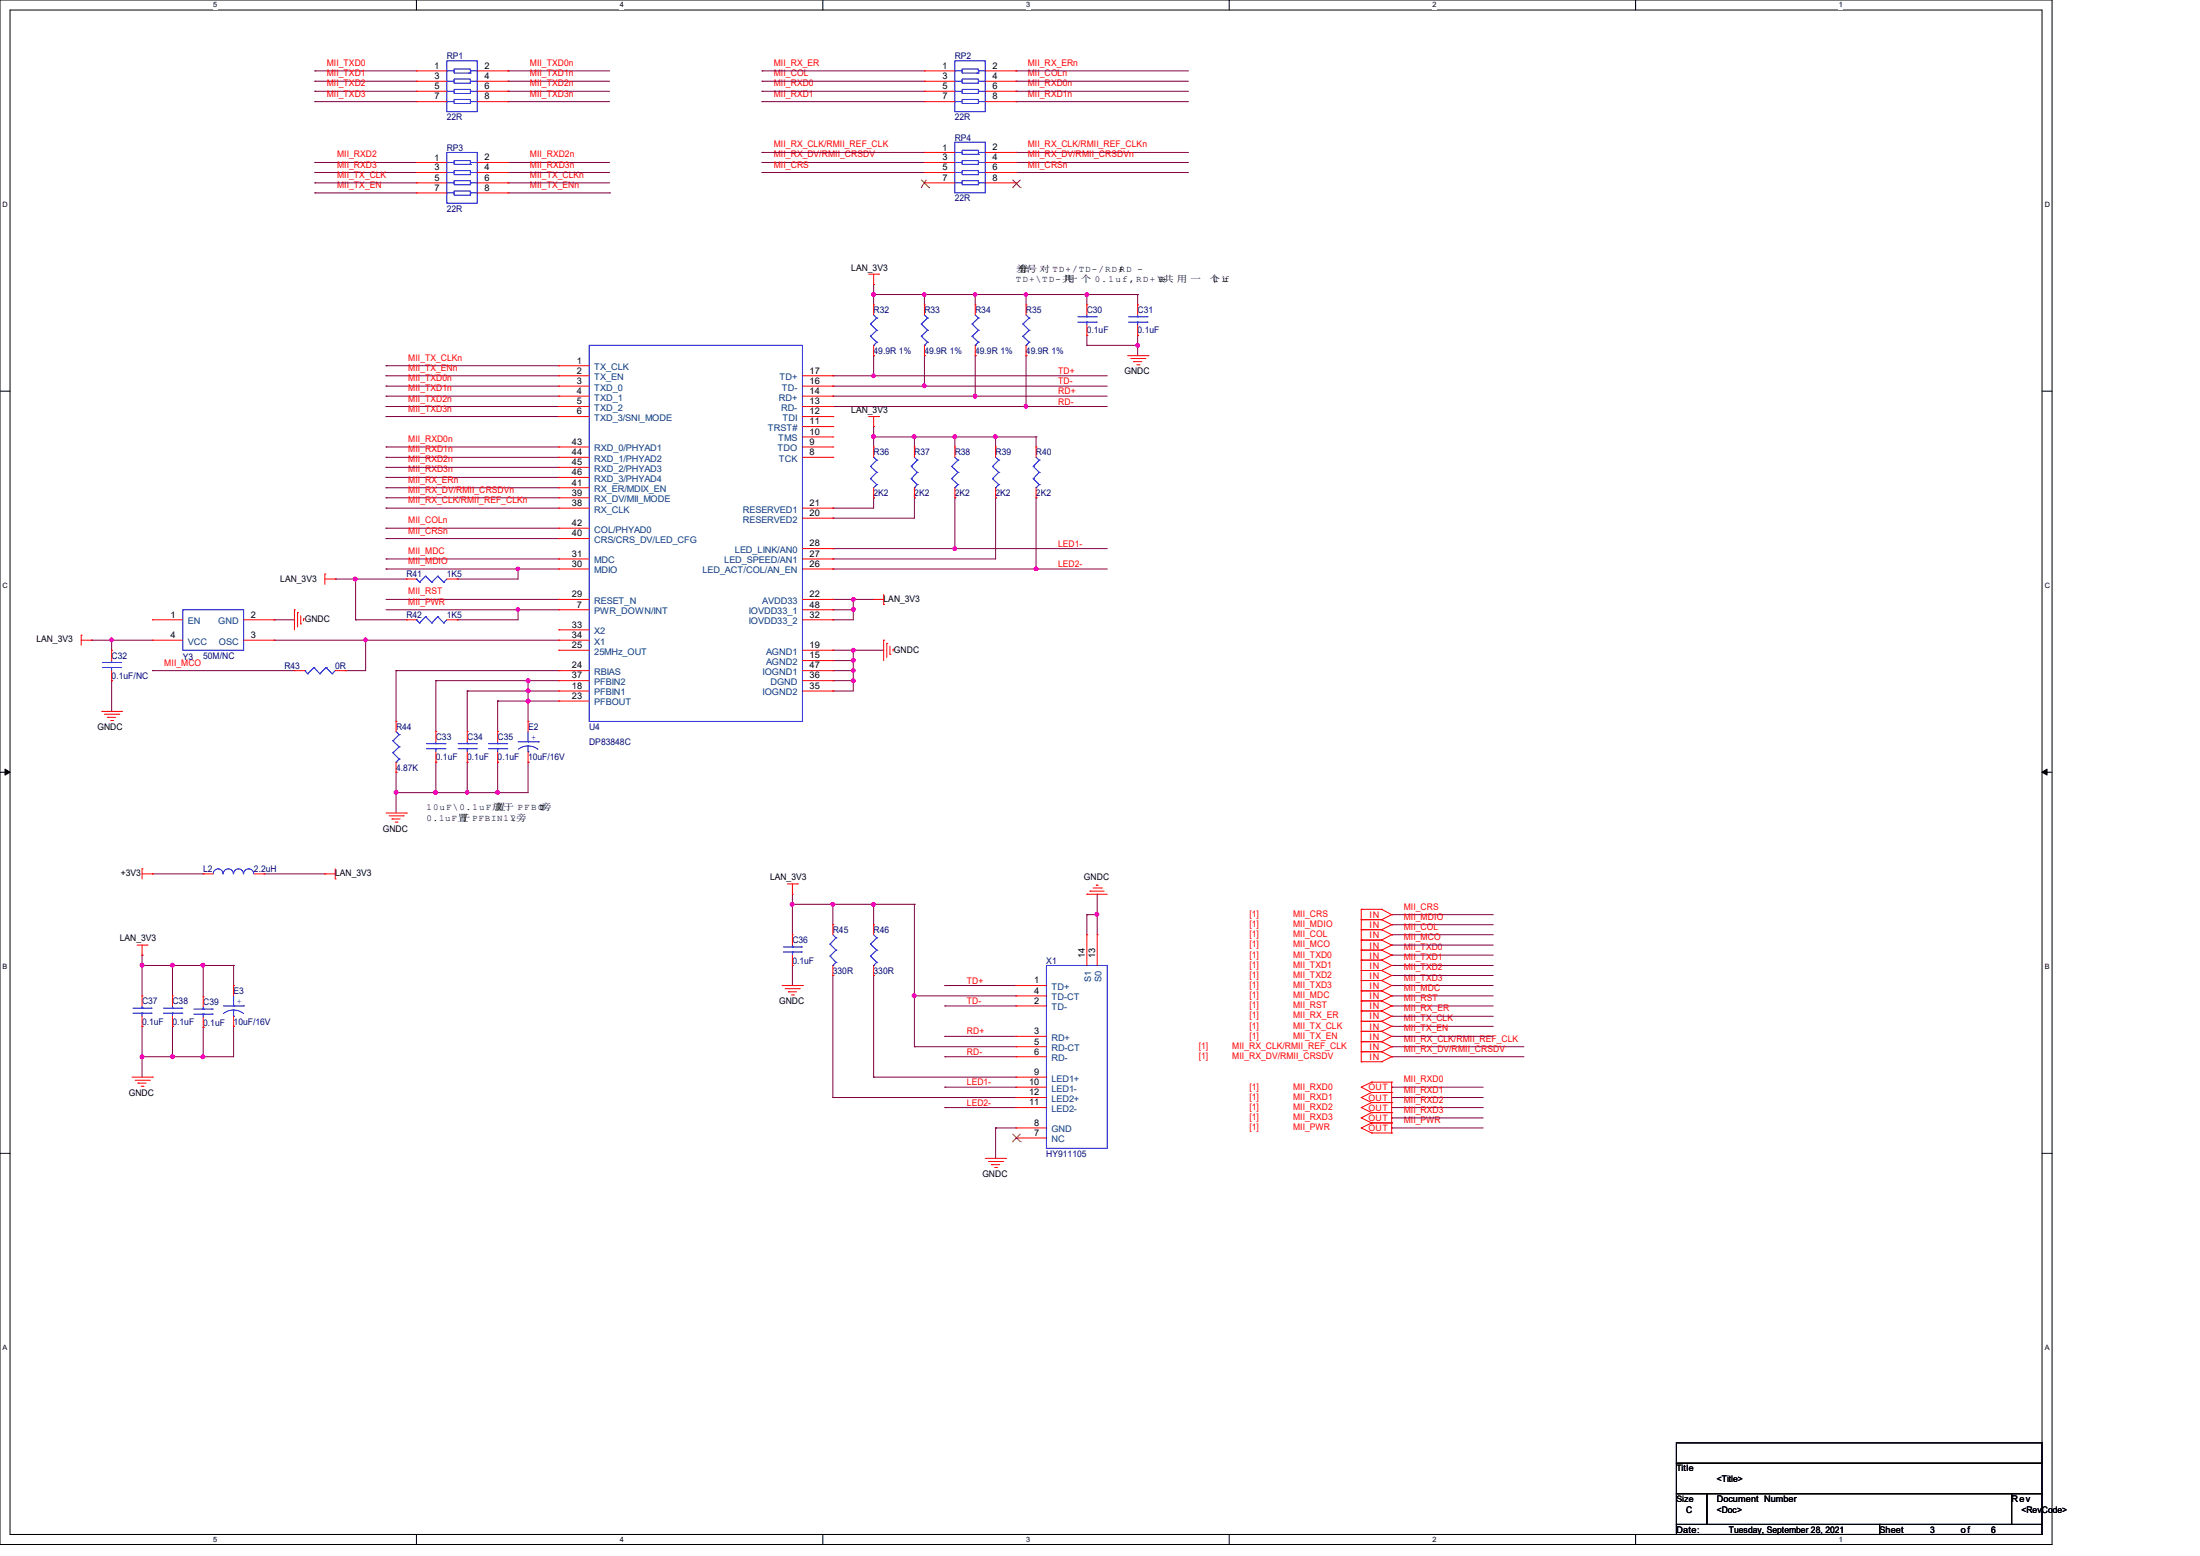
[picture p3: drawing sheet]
<svg xmlns="http://www.w3.org/2000/svg" width="297mm" height="210mm" viewBox="0 0 297 210" stroke-linecap="round" stroke-linejoin="round" font-family="sans-serif">
<path d="M0 0h277v208.4h-277zM1.4 1.4h274.3v205.7h-274.3z" fill="none" stroke="#000" stroke-width=".14"/>
<g fill="#fff">
<path d="M28.8 .1h.5v1.1h-.5z"/>
<path d="M28.8 207.2h.5v1.1h-.5z"/>
</g>
<path d="M56.2 0v1.4M56.2 207.1v1.3" fill="none" stroke="#000" stroke-width=".14"/>
<g fill="#fff">
<path d="M83.7 .1h.5v1.1h-.5z"/>
<path d="M83.7 207.2h.5v1.1h-.5z"/>
</g>
<path d="M111.1 0v1.4M111.1 207.1v1.3" fill="none" stroke="#000" stroke-width=".14"/>
<g fill="#fff">
<path d="M138.5 .1h.6v1.1h-.6z"/>
<path d="M138.5 207.2h.6v1.1h-.6z"/>
</g>
<path d="M165.9 0v1.4M165.9 207.1v1.3" fill="none" stroke="#000" stroke-width=".14"/>
<g fill="#fff">
<path d="M193.4 .1h.5v1.1h-.5z"/>
<path d="M193.4 207.2h.5v1.1h-.5z"/>
</g>
<path d="M220.8 0v1.4M220.8 207.1v1.3" fill="none" stroke="#000" stroke-width=".14"/>
<g fill="#fff">
<path d="M248.2 .1h.6v1.1h-.6z"/>
<path d="M248.2 207.2h.6v1.1h-.6z"/>
<path d="M.3 27.1h.8v1.1h-.8z"/>
<path d="M276 27.1h.7v1.1h-.7z"/>
<path d="M.3 78.5h.8v1.1h-.8z"/>
<path d="M276 78.5h.7v1.1h-.7z"/>
</g>
<path d="M0 52.8h1.4M275.7 52.8h1.3" fill="none" stroke="#000" stroke-width=".14"/>
<g fill="#fff">
<path d="M.3 129.9h.7v1.1h-.7z"/>
<path d="M276 129.9h.6v1.1h-.6z"/>
</g>
<path d="M0 104.2h1.4M275.7 104.2h1.3" fill="none" stroke="#000" stroke-width=".14"/>
<path d="M.7 103.8l.7 .4-.7 .4zM275.7 104.2l.7-.4v.8z" fill="#000" stroke="#000" stroke-width=".14"/>
<g fill="#fff">
<path d="M.3 181.4h.7v1.1h-.7z"/>
<path d="M276 181.4h.6v1.1h-.6z"/>
</g>
<path d="M0 155.7h1.4M275.7 155.7h1.3M226.3 194.7h49.4v2.8h-49.4zM226.3 197.5h49.4v4.1h-49.4zM226.3 201.6h4.1v4.1h-4.1zM226.3 205.7h27.4v1.4h-27.4zM230.4 201.6h41.2v4.1h-41.2zM253.7 205.7h22v1.4h-22zM271.6 201.6h4.1v4.1h-4.1z" fill="none" stroke="#000" stroke-width=".14"/>
<g fill="none" stroke="#800040" stroke-width=".14">
<path d="M42.5 9.6h.1M42.5 11h.1M42.5 12.3h.1M42.5 13.7h.1M42.5 9.6h13.7M42.5 11h13.7M42.5 12.3h13.7M42.5 13.7h13.7M68.6 9.6h.1M68.6 11h.1M68.6 12.3h.1M68.6 13.7h.1"/>
<path d="M68.6 9.6h13.7M68.6 11h13.7M68.6 12.3h13.7M68.6 13.7h13.7M102.9 13.7h.1M102.9 12.3h.1M102.9 11h.1M102.9 9.6h.1M102.9 9.6h21.9M102.9 11h21.9M102.9 12.3h21.9M102.9 13.7h21.9"/>
<path d="M137.2 13.7h.1M137.2 12.3h.1M137.2 11h.1M137.2 9.6h.1M137.2 9.6h23.2M137.2 11h23.2M137.2 12.3h23.2M137.2 13.7h23.2M42.5 21.9h.1M42.5 26h.1M42.5 23.3h.1M42.5 24.7h.1"/>
<path d="M42.5 21.9h13.7M42.5 26h13.7M42.5 24.7h13.7M42.5 23.3h13.7M68.6 21.9h.1M68.6 24.7h.1M68.6 23.3h.1M68.6 21.9h13.7M68.6 26h13.7M68.6 24.7h13.7M68.6 23.3h13.7M82.3 26h.1"/>
<path d="M102.9 21.9h.1M102.9 23.3h.1M102.9 20.6h.1M102.9 21.9h21.9M102.9 20.6h21.9M102.9 23.3h21.9M117.9 38.4h.1M117.9 39.8h.1M117.9 38.4v2.7M117.9 39.8h35.7M124.8 39.8h.1M124.8 39.8v1.3"/>
<path d="M131.7 39.8h.1M131.7 39.8v1.3M137.2 20.6h.1M137.2 21.9h.1M137.2 23.3h.1M137.2 21.9h23.2M137.2 20.6h23.2M137.2 23.3h23.2M138.5 39.8h.1M138.5 39.8v1.3M146.7 39.8h.1M146.7 39.8v1.3"/>
<path d="M153.6 39.8h.1M153.6 39.8v1.3M52.1 49.4h.1M52.1 50.7h.1M52.1 52.1h.1M52.1 53.5h.1M52.1 54.9h.1M52.1 56.2h.1M52.1 49.4h23.3M52.1 50.7h23.3M52.1 52.1h23.3M52.1 53.5h23.3"/>
<path d="M52.1 54.9h23.3M52.1 56.2h23.3M112.4 54.9h.1M112.4 53.5h.1M112.4 50.7h.1M112.4 52.1h.1M112.4 50.7h37.1M112.4 52.1h37.1M112.4 53.5h37.1M112.4 54.9h37.1M117.9 50.7h.1M117.9 48h.1"/>
<path d="M117.9 57.6h.1M117.9 59h.1M117.9 48v2.7M117.9 57.6v2.7M117.9 59h22M123.4 59h.1M123.4 59v1.3M124.8 52.1h.1M124.8 48h.1M124.8 48v4.1M128.9 59h.1M128.9 59v1.3"/>
<path d="M131.7 53.5h.1M131.7 48h.1M131.7 48v5.5M134.4 59h.1M134.4 59v1.3M138.5 54.9h.1M138.5 48h.1M138.5 48v6.9M139.9 59h.1M139.9 59v1.3M146.7 45.3h.1M146.7 46.6h.1"/>
<path d="M146.7 45.3v1.3M146.7 46.6h6.9M153.6 46.6h.1M153.6 45.3h.1M153.6 45.3v2.7M45.3 78.1h.1M45.3 78.1h9.6M48 78.1h.1M48 78.1v5.6M52.1 60.3h.1M52.1 61.7h.1M52.1 64.4h.1"/>
<path d="M52.1 63.1h.1M52.1 65.8h.1M52.1 67.2h.1M52.1 68.6h.1M52.1 71.3h.1M52.1 72.7h.1M52.1 75.4h.1M52.1 76.8h.1M52.1 60.3h23.3M52.1 61.7h23.3M52.1 64.4h23.3M52.1 63.1h23.3"/>
<path d="M52.1 65.8h23.3M52.1 67.2h23.3M52.1 68.6h23.3M52.1 71.3h23.3M52.1 72.7h23.3M52.1 75.4h23.3M52.1 76.8h23.3M61.7 78.1h.1M69.9 76.8h.1M69.9 76.8v1.3h-8.2M112.4 68.6h.1M112.4 69.9h.1"/>
<path d="M112.4 75.4h.1M112.4 74h.1M112.4 76.8h.1M112.4 76.8h37.1M112.4 74h37.1M117.9 67.2h.1M117.9 67.2v1.4h-5.5M123.4 67.2h.1M123.4 67.2v2.7h-11M128.9 67.2h.1M128.9 74h.1M128.9 67.2v6.8"/>
<path d="M134.4 67.2h.1M134.4 67.2v8.2h-22M139.9 67.2h.1M139.9 76.8h.1M139.9 67.2v9.6M12.3 86.4h.1M12.3 86.4h8.3M15.1 86.4h.1M15.1 91.9h.1M15.1 86.4v1.4M15.1 91.9v4.1M20.6 90.5h.1"/>
<path d="M20.6 90.5h19.2M37 86.4h.1M37 83.7h.1M37 86.4h38.4M37 83.7h2.8M46.6 90.5h.1M48 83.7h.1M48 83.7h6.9M49.4 86.4h.1M49.4 86.4v4.1h-2.8M52.1 82.3h23.3M52.1 80.9h23.3"/>
<path d="M53.5 90.5h.1M53.5 90.5h21.9M53.5 90.5v6.9M58.8 91.9h.1M58.8 91.9h16.6M58.8 91.9v6.8M61.7 83.7h.1M63.1 93.3h.1M63.1 93.3h12.3M63.1 93.3v5.4M67.2 94.6h.1M67.2 94.6h8.2"/>
<path d="M67.2 94.6v4.1M69.9 82.3h.1M69.9 82.3v1.4h-8.2M71.3 94.6h.1M71.3 93.3h.1M71.3 91.9h.1M71.3 91.9v5.5M75.4 80.9h.1M112.4 83.7h.1M112.4 82.3h.1M112.4 93.3h.1M112.4 89.2h.1"/>
<path d="M112.4 90.5h.1M112.4 91.9h.1M112.4 80.9h.1M112.4 87.8h.1M112.4 82.3h2.8M112.4 90.5h2.8M112.4 91.9h2.8M112.4 89.2h2.8M112.4 80.9h5.5M112.4 87.8h6.9M115.2 82.3h.1M115.2 91.9h.1"/>
<path d="M115.2 80.9h.1M115.2 90.5h.1M115.2 89.2h.1M115.2 87.8h.1M115.2 80.9v2.8h-2.8M115.2 87.8v5.5h-2.8M20.6 117.9h.1M20.6 117.9h6.8M35.6 117.9h.1M35.6 117.9h8.3M53.5 104.2h.1M53.5 107h.1"/>
<path d="M53.5 104.2v5.5M58.8 102.9h.1M58.8 107h.1M58.8 102.9v4.1M63.1 102.9h.1M63.1 107h.1M63.1 102.9v4.1M67.2 102.9h.1M67.2 107h.1M67.2 102.9v4.1M71.3 102.9h.1M71.3 102.9v4.1h-17.8"/>
<path d="M19.2 130.3h.1M19.2 138.5h.1M19.2 128.9h.1M19.2 130.3h12.3M19.2 128.9v5.5M19.2 138.5v6.9M23.3 130.3h.1M23.3 138.5h.1M23.3 130.3v4.1M23.3 138.5v4.1M27.4 130.3h.1M27.4 138.6h.1"/>
<path d="M27.4 130.3v4.2M27.4 138.6v4M31.5 130.3h.1M31.5 138.5h.1M31.5 130.3v2.7M31.5 138.5v4.1h-12.3M107 122h.1M107 130.3h.1M107 122h16.4M107 120.7v5.5M107 130.3v2.7M112.4 122h.1"/>
<path d="M112.4 131.7h.1M112.4 122v2.8M112.4 131.7v16.4M117.9 122h.1M117.9 131.7h.1M117.9 122v2.8M117.9 131.7v13.7M123.4 134.4h.1M123.4 122h.1M123.4 134.4h13.8M123.4 122v19.3M127.6 133h.1"/>
<path d="M127.6 135.8h.1M127.6 139.9h.1M127.6 133h9.6M127.6 135.8h9.6M127.6 139.9h9.6M146.7 123.4h.1M146.7 123.4h1.4M146.7 123.4v2.8M148.1 120.7h.1M148.1 123.4h.1M148.1 120.7v5.5M187.9 138.5h.1"/>
<path d="M187.9 133h.1M187.9 128.9h.1M187.9 130.3h.1M187.9 134.4h.1M187.9 131.7h.1M187.9 135.8h.1M187.9 123.4h.1M187.9 124.8h.1M187.9 126.2h.1M187.9 127.6h.1M187.9 137.2h.1M187.9 139.9h.1"/>
<path d="M187.9 138.5h13.7M187.9 133h13.7M187.9 128.9h13.7M187.9 130.3h13.7M187.9 134.4h13.7M187.9 131.7h13.7M187.9 135.8h13.7M187.9 123.4h13.7M187.9 124.8h13.7M187.9 126.2h13.7M187.9 127.6h13.7M187.9 137.2h13.7"/>
<path d="M187.9 139.9h13.7M19.2 142.6h.1M23.3 142.6h.1M27.4 142.6h.1M112.4 148.1h.1M112.4 148.1h24.8M117.9 145.4h.1M117.9 145.4h19.3M123.4 141.3h.1M123.4 141.3h13.8M127.6 142.6h.1M127.6 146.7h.1"/>
<path d="M127.6 149.5h.1M127.6 146.7h9.6M127.6 149.5h9.6M127.6 142.6h9.6M134.4 152.2h.1M134.4 152.2h2.8M134.4 152.2v4.1M187.9 141.3h.1M187.9 146.7h.1M187.9 148.1h.1M187.9 152.2h.1M187.9 149.5h.1"/>
<path d="M187.9 150.9h.1M187.9 142.6h.1M187.9 141.3h17.8M187.9 146.7h12.3M187.9 148.1h12.3M187.9 152.2h12.3M187.9 149.5h12.3M187.9 150.9h12.3M187.9 142.6h17.8"/>
</g>
<g fill="#f0f" stroke="#f0f" stroke-width=".14">
<circle cx="69.9" cy="76.8" r=".23"/>
<circle cx="69.9" cy="82.2" r=".24"/>
<circle cx="15" cy="86.3" r=".24"/>
<circle cx="49.3" cy="86.3" r=".24"/>
<circle cx="48" cy="78.1" r=".25"/>
<circle cx="71.3" cy="93.2" r=".25"/>
<circle cx="71.3" cy="91.9" r=".25"/>
<circle cx="53.5" cy="106.9" r=".25"/>
<circle cx="58.8" cy="106.9" r=".25"/>
<circle cx="63" cy="106.9" r=".24"/>
<circle cx="67.2" cy="106.9" r=".25"/>
<circle cx="117.9" cy="50.7" r=".24"/>
<circle cx="124.8" cy="52.1" r=".24"/>
<circle cx="131.6" cy="53.5" r=".24"/>
<circle cx="138.5" cy="54.8" r=".24"/>
<circle cx="117.9" cy="39.7" r=".24"/>
<circle cx="124.8" cy="39.7" r=".24"/>
<circle cx="131.6" cy="39.7" r=".24"/>
<circle cx="153.6" cy="46.6" r=".25"/>
<circle cx="123.4" cy="58.9" r=".25"/>
<circle cx="117.9" cy="58.9" r=".24"/>
<circle cx="134.4" cy="58.9" r=".25"/>
<circle cx="128.9" cy="74" r=".25"/>
<circle cx="115.2" cy="91.9" r=".25"/>
<circle cx="27.4" cy="130.3" r=".25"/>
<circle cx="23.3" cy="130.3" r=".25"/>
<circle cx="19.2" cy="130.3" r=".25"/>
<circle cx="27.4" cy="142.6" r=".25"/>
<circle cx="23.3" cy="142.6" r=".25"/>
<circle cx="19.2" cy="142.6" r=".25"/>
<circle cx="128.9" cy="58.9" r=".25"/>
<circle cx="71.3" cy="94.6" r=".25"/>
<circle cx="115.2" cy="82.3" r=".25"/>
<circle cx="115.2" cy="80.9" r=".25"/>
<circle cx="115.2" cy="90.5" r=".24"/>
<circle cx="115.2" cy="89.1" r=".25"/>
<circle cx="146.7" cy="39.8" r=".25"/>
<circle cx="138.5" cy="39.7" r=".24"/>
<circle cx="139.9" cy="76.8" r=".24"/>
<circle cx="112.4" cy="122" r=".25"/>
<circle cx="106.9" cy="122" r=".25"/>
<circle cx="117.9" cy="122" r=".24"/>
<circle cx="123.4" cy="134.4" r=".25"/>
<circle cx="148.1" cy="123.4" r=".25"/>
<circle cx="115.2" cy="87.8" r=".25"/>
</g>
<g fill="none" stroke="#f00" stroke-width=".14">
<path d="M56.2 9.6h.1M56.2 11h.1M56.2 13.7h.1M56.2 12.3h.1M56.2 9.6h4.1M56.2 11h4.1M56.2 13.7h4.1M56.2 12.3h4.1M64.4 9.6h4.2M64.4 11h4.2M64.4 13.7h4.2M64.4 12.3h4.2"/>
<path d="M68.6 9.6h.1M68.6 11h.1M68.6 13.7h.1M68.6 12.3h.1M124.8 9.6h.1M124.8 11h.1M124.8 13.7h.1M124.8 12.3h.1M124.8 9.6h4.1M124.8 11h4.1M124.8 13.7h4.1M124.8 12.3h4.1"/>
<path d="M133 9.6h4.2M133 11h4.2M133 13.7h4.2M133 12.3h4.2M137.2 9.6h.1M137.2 11h.1M137.2 13.7h.1M137.2 12.3h.1M56.2 21.9h.1M56.2 23.3h.1M56.2 26h.1M56.2 24.7h.1"/>
<path d="M56.2 21.9h4.1M56.2 24.7h4.1M56.2 23.3h4.1M56.2 26h4.1M64.4 21.9h4.2M64.4 24.7h4.2M64.4 23.3h4.2M64.4 26h4.2M68.6 21.9h.1M68.6 23.3h.1M68.6 26h.1M68.6 24.7h.1"/>
<path d="M117.3 37h1.3M117.9 38.4h.1M117.9 37v1.4M118.6 37h.1M124.8 20.6h.1M124.8 21.9h.1M124.8 24.7h.1M124.8 23.3h.1M124.8 20.6h4.1M124.8 21.9h4.1M124.8 24.7h4.1M124.8 23.3h4.1"/>
<path d="M133 20.6h4.2M133 21.9h4.2M133 24.7h4.2M133 23.3h4.2M137.2 20.6h.1M137.2 21.9h.1M137.2 24.7h.1M137.2 23.3h.1M75.4 49.4h.1M75.4 50.7h.1M75.4 52.1h.1M75.4 53.5h.1"/>
<path d="M75.4 54.9h.1M75.4 56.2h.1M75.4 56.2h4.1M75.4 49.4h4.1M75.4 50.7h4.1M75.4 52.1h4.1M75.4 53.5h4.1M75.4 54.9h4.1M108.3 56.2h4.1M108.3 50.7h4.1M108.3 52.1h4.1M108.3 53.5h4.1"/>
<path d="M108.3 54.9h4.1M108.3 59h4.1M108.3 57.6h4.1M112.4 59h.1M112.4 57.6h.1M112.4 56.2h.1M112.4 54.9h.1M112.4 53.5h.1M112.4 52.1h.1M112.4 50.7h.1M117.3 56.2h1.3M117.9 57.6h.1"/>
<path d="M117.9 41.1h.1M117.9 48h.1M117.9 41.1v1.4M117.9 46.6v1.4M117.9 56.2v1.4M118.6 56.2h.1M124.8 41.1h.1M124.8 48h.1M124.8 41.1v1.4M124.8 46.6v1.4M131.7 41.1h.1M131.7 48h.1"/>
<path d="M131.7 41.1v1.4M131.7 46.6v1.4M138.5 41.1h.1M138.5 48h.1M138.5 41.1v1.4M138.5 46.6v1.4M146.7 41.1h.1M146.7 45.3h.1M146.7 41.1v1.4M146.7 43.9v1.4M152.2 48h2.8M152.7 48.4h1.9"/>
<path d="M153 48.8h.1M153 48.8h1.1M153.5 49.2h.3M153.6 41.1h.1M153.6 45.3h.1M153.6 41.1v1.4M153.6 43.9v1.4M153.8 49.2h.1M154.6 48.4h.1M155 48h.1M43.9 77.5h.1M43.9 78.1h1.4"/>
<path d="M43.9 77.5v1.4M45.3 78.1h.1M54.9 78.1h.1M54.9 78.1h1.3M60.3 78.1h1.4M61.7 78.1h.1M75.4 76.8h.1M75.4 75.4h.1M75.4 68.6h.1M75.4 67.2h.1M75.4 72.7h.1M75.4 65.8h.1"/>
<path d="M75.4 71.3h.1M75.4 60.3h.1M75.4 61.7h.1M75.4 63.1h.1M75.4 64.4h.1M75.4 76.8h4.1M75.4 75.4h4.1M75.4 68.6h4.1M75.4 67.2h4.1M75.4 72.7h4.1M75.4 65.8h4.1M75.4 71.3h4.1"/>
<path d="M75.4 60.3h4.1M75.4 61.7h4.1M75.4 63.1h4.1M75.4 64.4h4.1M108.3 76.8h4.1M108.3 75.4h4.1M108.3 68.6h4.1M108.3 60.3h4.1M108.3 61.7h4.1M108.3 69.9h4.1M108.3 74h4.1M112.4 61.7h.1"/>
<path d="M112.4 60.3h.1M112.4 69.9h.1M112.4 68.6h.1M112.4 76.8h.1M112.4 75.4h.1M112.4 74h.1M117.9 67.2h.1M117.9 60.3h.1M117.9 60.3v1.4M117.9 65.8v1.4M123.4 60.3h.1M123.4 67.2h.1"/>
<path d="M123.4 60.3v1.4M123.4 65.8v1.4M128.9 60.3h.1M128.9 67.2h.1M128.9 60.3v1.4M128.9 65.8v1.4M134.4 60.3h.1M134.4 67.2h.1M134.4 60.3v1.4M134.4 65.8v1.4M139.9 60.3h.1M139.9 67.2h.1"/>
<path d="M139.9 60.3v1.4M139.9 65.8v1.4M11 85.7h.1M11 86.4h1.3M11 85.7v1.4M12.3 86.4h.1M13.7 96h2.7M14.1 96.4h1.9M14.5 96.8h.1M14.5 96.8h1.1M14.9 97.2h.3M15.1 87.8h.1"/>
<path d="M15.1 91.9h.1M15.1 87.8v1.4M15.1 90.5v1.4M15.2 97.2h.1M16 96.4h.1M16.4 96h.1M20.6 83.7h.1M20.6 86.4h.1M20.6 86.4h4.1M20.6 83.7h4.1M32.9 86.4h4.1M32.9 83.7h4.1"/>
<path d="M37 83.7h.1M37 86.4h.1M39.8 82.3h.1M39.8 90.5h.1M39.8 82.3v2.7M39.8 90.5h1.3M40.2 82.7h.1M40.2 82.7v1.9M40.6 84.2h.1M40.6 83.1v1.1M41 83.5h.1M41 83.5v.3"/>
<path d="M45.3 90.5h1.3M46.6 90.5h.1M53.5 97.4h.1M53.5 97.4v1.3M54.9 83.7h.1M54.9 83.7h1.3M58.8 98.7h.1M58.8 98.7v1.4M60.3 83.7h1.4M61.7 83.7h.1M63.1 98.7h.1M63.1 98.7v1.4"/>
<path d="M67.2 98.7h.1M67.2 98.7v1.4M71.3 97.4h.1M71.3 97.4v1.3M75.4 82.3h.1M75.4 93.3h.1M75.4 94.6h.1M75.4 90.5h.1M75.4 87.8h.1M75.4 80.9h.1M75.4 85h.1M75.4 86.4h.1"/>
<path d="M75.4 91.9h.1M75.4 86.4h4.1M75.4 80.9h4.1M75.4 82.3h4.1M75.4 93.3h4.1M75.4 94.6h4.1M75.4 90.5h4.1M75.4 87.8h4.1M75.4 85h4.1M75.4 91.9h4.1M108.3 80.9h4.1M108.3 83.7h4.1"/>
<path d="M108.3 82.3h4.1M108.3 93.3h4.1M108.3 90.5h4.1M108.3 87.8h4.1M108.3 91.9h4.1M108.3 89.2h4.1M112.4 89.2h.1M112.4 87.8h.1M112.4 80.9h.1M112.4 83.7h.1M112.4 93.3h.1M112.4 91.9h.1"/>
<path d="M112.4 90.5h.1M112.4 82.3h.1M117.9 80.9h.1M117.9 80.9h1.4M119.3 81.6h.1M119.3 86.4h.1M119.3 80.2v1.4M119.3 86.4v2.8M119.7 86.8h.1M119.7 86.8v1.9M120.1 88.3h.1M120.1 87.2v1.1"/>
<path d="M120.6 87.6h.1M120.6 87.6v.3M19.2 117.3h.1M19.2 117.9h1.4M19.2 117.3v1.3M20.6 117.9h.1M27.4 117.9h.1M27.4 117.9h1.4M34.3 117.9h1.3M35.6 117.9h.1M43.9 117.9h.1M43.9 117.9h1.4"/>
<path d="M45.3 118.6h.1M45.3 117.3v1.3M52.1 109.7h2.8M52.5 110.1h1.9M52.9 110.5h.1M52.9 110.5h1.1M53.3 111h.3M53.5 104.2h.1M53.5 102.9v1.3M53.6 111h.1M54.4 110.1h.1M54.9 109.7h.1"/>
<path d="M58.8 102.9h.1M58.8 101.5v1.4M63.1 102.9h.1M63.1 101.5v1.4M67.2 102.9h.1M67.2 101.5v1.4M71.3 102.9h.1M71.3 101.5v1.4M106.3 119.3h1.4M107 119.3v1.4M107.7 119.3h.1M147.6 119.8h1.1"/>
<path d="M148 119.5h.1M148 119.5h.3M148.7 119.8h.1M18.5 127.6h1.4M19.2 128.9h.1M19.2 134.4h.1M19.2 138.5h.1M19.2 127.6v1.3M19.2 134.4v1.4M19.2 137.2v1.3M19.9 127.6h.1M23.3 134.4h.1"/>
<path d="M23.3 138.5h.1M23.3 134.4v1.4M23.3 137.2v1.3M27.4 134.5h.1M27.4 138.6h.1M27.4 134.5v1.4M27.4 137.3v1.3M31.5 133h.1M31.5 138.5h.1M31.5 133v1.4M31.5 137.2v1.3M105.6 133h2.7"/>
<path d="M106 133.4h1.9M106.4 133.9h.1M106.4 133.9h1.1M106.8 134.3h.3M107 120.7h.1M107 126.2h.1M107 130.3h.1M107 126.2v1.4M107 128.9v1.4M107.1 134.3h.1M107.9 133.4h.1M108.3 133h.1"/>
<path d="M112.4 124.8h.1M112.4 131.7h.1M112.4 124.8v1.4M112.4 130.3v1.4M117.9 124.8h.1M117.9 131.7h.1M117.9 124.8v1.4M117.9 130.3v1.4M137.2 133h.1M137.2 135.8h.1M137.2 139.9h.1M137.2 134.4h.1"/>
<path d="M137.2 133h4.1M137.2 135.8h4.1M137.2 139.9h4.1M137.2 134.4h4.1M146.7 120.7h.1M146.7 126.2h.1M146.7 120.7h2.8M146.7 126.2v4.1M147.2 120.3h.1M147.2 120.3h1.9M148.1 126.2h.1M148.1 126.2v4.1"/>
<path d="M183.8 124.1h.1M183.8 122.7h.1M183.8 125.5h.1M183.8 126.9h.1M183.8 128.2h.1M183.8 129.6h.1M183.8 131h.1M183.8 132.3h.1M183.8 133.7h.1M183.8 135.1h.1M183.8 136.4h.1M183.8 137.8h.1"/>
<path d="M183.8 139.2h.1M183.8 122.7h2.7M183.8 124.1h2.7M183.8 122.7v20.6M183.8 125.5h2.7M183.8 126.9h2.7M183.8 128.2h2.7M183.8 129.6h2.7M183.8 131h2.7M183.8 132.3h2.7M183.8 133.7h2.7M183.8 135.1h2.7"/>
<path d="M183.8 136.4h2.7M183.8 137.8h2.7M183.8 139.2h2.7M186.5 122.7h.1M186.5 124.1h.1M186.5 125.5h.1M186.5 126.9h.1M186.5 128.2h.1M186.5 129.6h.1M186.5 131h.1M186.5 132.3h.1M186.5 133.7h.1"/>
<path d="M186.5 135.1h.1M186.5 136.4h.1M186.5 137.8h.1M186.5 139.2h.1M186.5 122.7l1.4 .7M186.5 124.1l1.4 .7M186.5 125.5l1.4 .7M186.5 126.9l1.4 .7M186.5 128.2l1.4 .7M186.5 129.6l1.4 .7M186.5 131l1.4 .7M186.5 132.3l1.4 .7"/>
<path d="M186.5 133.7l1.4 .7M186.5 135.1l1.4 .7M186.5 136.4l1.4 .8M186.5 137.8l1.4 .7M186.5 139.2l1.4 .7M187.9 123.4h.1M187.9 124.8h.1M187.9 126.2h.1M187.9 127.6h.1M187.9 128.9h.1M187.9 130.3h.1M187.9 131.7h.1"/>
<path d="M187.9 133h.1M187.9 134.4h.1M187.9 135.8h.1M187.9 137.2h.1M187.9 138.5h.1M187.9 139.9h.1M187.9 123.4l-1.4 .7M187.9 124.8l-1.4 .7M187.9 126.2l-1.4 .7M187.9 127.6l-1.4 .6M187.9 128.9l-1.4 .7M187.9 130.3l-1.4 .7"/>
<path d="M187.9 131.7l-1.4 .6M187.9 133l-1.4 .7M187.9 134.4l-1.4 .7M187.9 135.8l-1.4 .6M187.9 137.2l-1.4 .6M187.9 138.5l-1.4 .7M187.9 139.9l-1.4 .7M17.8 145.4h2.8M18.2 145.8h2M18.6 146.2h.1M18.6 146.2h1.1M19 146.6h.3"/>
<path d="M19.3 146.6h.1M20.2 145.8h.1M20.6 145.4h.1M133 156.3h2.8M133.4 156.8h1.9M133.9 157.2h.1M133.9 157.2h1.1M134.3 157.6h.2M134.5 157.6h.1M135.3 156.8h.1M135.8 156.3h.1M137.2 141.3h.1"/>
<path d="M137.2 142.6h.1M137.2 153.6h.1M137.2 152.2h.1M137.2 145.4h.1M137.2 146.7h.1M137.2 149.5h.1M137.2 148.1h.1M137.2 145.4h4.1M137.2 141.3h4.1M137.2 142.6h4.1M137.2 153.6h4.1M137.2 152.2h4.1"/>
<path d="M137.2 146.7h4.1M137.2 149.5h4.1M137.2 148.1h4.1M183.8 141.9h.1M183.8 140.6h.1M183.8 146.7h.1M183.8 148.1h.1M183.8 149.5h.1M183.8 150.9h.1M183.8 152.2h.1M183.8 143.3h.1M183.8 140.6h2.7"/>
<path d="M183.8 141.9h2.7M183.8 146.7l1.4 .7M183.8 148.1l1.4 .7M183.8 149.5l1.4 .7M183.8 150.9l1.4 .7M183.8 152.2l1.4 .7M183.8 143.3h2.7M185.2 146h.1M185.2 147.4h.1M185.2 148.8h.1M185.2 150.2h.1M185.2 151.6h.1"/>
<path d="M185.2 152.9h.1M185.2 146l-1.4 .7M185.2 146h2.7M185.2 147.4h2.7M185.2 147.4l-1.4 .7M185.2 148.8h2.7M185.2 148.8l-1.4 .7M185.2 150.2h2.7M185.2 150.2l-1.4 .7M185.2 151.6h2.7M185.2 151.6l-1.4 .6M185.2 152.9h2.7"/>
<path d="M186.5 140.6h.1M186.5 141.9h.1M186.5 143.3h.1M186.5 140.6l1.4 .7M186.5 141.9l1.4 .7M187.9 141.3h.1M187.9 146h.1M187.9 147.4h.1M187.9 148.8h.1M187.9 150.2h.1M187.9 151.6h.1M187.9 152.9h.1"/>
<path d="M187.9 142.6h.1M187.9 141.3l-1.4 .6M187.9 146v6.9M187.9 142.6l-1.4 .7"/>
</g>
<g fill="none" stroke="#00f" stroke-width=".14">
<path d="M60.3 8.2h4.1v6.9h-4.1zM60.3 13.7h1M60.3 12.3h1M60.3 11h1M60.3 9.6h1M61.3 13.4h2.2v.6h-2.2zM61.3 12.1h2.2v.5h-2.2zM61.3 10.7h2.2v.5h-2.2zM61.3 9.3h2.2v.6h-2.2zM63.5 13.7h.1M63.5 12.3h.1M63.5 11h.1"/>
<path d="M63.5 9.6h.1M63.5 9.9h.1M63.5 13.7h.9M63.5 12.3h.9M63.5 11h.9M63.5 9.6h.9M128.9 19.2h4.1v6.8h-4.1zM128.9 8.2h4.1v6.9h-4.1zM128.9 13.7h1M128.9 12.3h1M128.9 11h1M128.9 9.6h1"/>
<path d="M129.9 13.4h2.2v.6h-2.2zM129.9 12.1h2.2v.5h-2.2zM129.9 10.7h2.2v.5h-2.2zM129.9 9.3h2.2v.6h-2.2zM132.1 13.7h.1M132.1 12.3h.1M132.1 11h.1M132.1 9.6h.1M132.1 9.9h.1M132.1 13.7h.9M132.1 12.3h.9M132.1 11h.9"/>
<path d="M132.1 9.6h.9M60.3 20.6h4.1v6.8h-4.1zM60.3 24.7h1M60.3 23.3h1M60.3 21.9h1M60.3 26h1M61.3 25.8h2.2v.5h-2.2zM61.3 24.4h2.2v.5h-2.2zM61.3 23h2.2v.6h-2.2zM61.3 21.7h2.2v.5h-2.2zM63.5 26h.1M63.5 24.7h.1"/>
<path d="M63.5 23.3h.1M63.5 21.9h.1M63.5 22.2h.1M63.5 24.7h.9M63.5 23.3h.9M63.5 21.9h.9M63.5 26h.9M128.9 24.7h1M128.9 23.3h1M128.9 21.9h1M128.9 20.6h1M129.9 24.4h2.2v.5h-2.2z"/>
<path d="M129.9 23h2.2v.6h-2.2zM129.9 21.7h2.2v.5h-2.2zM129.9 20.3h2.2v.5h-2.2zM132.1 24.7h.1M132.1 23.3h.1M132.1 21.9h.1M132.1 20.6h.1M132.1 20.8h.1M132.1 24.7h.9M132.1 23.3h.9M132.1 21.9h.9M132.1 20.6h.9"/>
<path d="M79.5 46.6h28.8v50.8h-28.8zM117.5 43.7h.1M117.5 45.4h.1M117.5 43.7l.9 .9M117.5 45.4l.9 .8M117.9 46.6h.1M117.9 42.5l.5 .4M118.4 42.9h.1M118.4 44.6h.1M118.4 46.2h.1M118.4 42.9l-.9 .8M118.4 44.6l-.9 .8"/>
<path d="M118.4 46.2l-.5 .4M124.4 43.7h.1M124.4 45.4h.1M124.4 43.7l.8 .9M124.4 45.4l.8 .8M124.8 46.6h.1M124.8 42.5l.4 .4M125.2 42.9h.1M125.2 44.6h.1M125.2 46.2h.1M125.2 42.9l-.8 .8M125.2 44.6l-.8 .8"/>
<path d="M125.2 46.2l-.4 .4M131.2 43.7h.1M131.2 45.4h.1M131.2 43.7l.9 .9M131.2 45.4l.9 .8M131.7 46.6h.1M131.7 42.5l.4 .4M132.1 42.9h.1M132.1 44.6h.1M132.1 46.2h.1M132.1 42.9l-.9 .8M132.1 44.6l-.9 .8"/>
<path d="M132.1 46.2l-.4 .4M138.1 43.7h.1M138.1 45.4h.1M138.1 43.7l.8 .9M138.1 45.4l.8 .8M138.5 46.6h.1M138.5 42.5l.4 .4M138.9 42.9h.1M138.9 44.6h.1M138.9 46.2h.1M138.9 42.9l-.8 .8M138.9 44.6l-.8 .8"/>
<path d="M138.9 46.2l-.4 .4M145.5 43.5h2.5M145.5 42.8h2.5M146.7 42.8h.1M146.7 43.5h.1M146.7 42.5v.3M146.7 43.5v.4M148 43.5h.1M148 42.8h.1M152.4 43.5h2.5M152.4 42.8h2.5M153.6 42.8h.1"/>
<path d="M153.6 43.5h.1M153.6 42.5v.3M153.6 43.5v.4M154.9 43.5h.1M154.9 42.8h.1M56.2 78.1h.1M56.2 78.1l.4 .5M56.6 78.6h.1M57.4 77.8h.1M57.4 77.8l.9 .8M57.4 77.8l-.8 .8M58.3 78.6h.1"/>
<path d="M59.1 77.8h.1M59.1 77.8l.8 .8M59.1 77.8l-.8 .8M59.9 78.6h.1M60.3 78.1l-.4 .5M117.5 64.6h.1M117.5 62.9h.1M117.5 64.6l.9 .8M117.5 62.9l.9 .9M117.9 61.7h.1M117.9 61.7l.5 .4M118.4 65.4h.1"/>
<path d="M118.4 63.8h.1M118.4 62.1h.1M118.4 65.4l-.5 .4M118.4 63.8l-.9 .8M118.4 62.1l-.9 .8M123 62.9h.1M123 64.6h.1M123 62.9l.8 .9M123 64.6l.8 .8M123.4 65.8h.1M123.4 61.7l.4 .4M123.8 62.1h.1"/>
<path d="M123.8 63.8h.1M123.8 65.4h.1M123.8 62.1l-.8 .8M123.8 63.8l-.8 .8M123.8 65.4l-.4 .4M128.5 62.9h.1M128.5 64.6h.1M128.5 62.9l.8 .9M128.5 64.6l.8 .8M128.9 65.8h.1M128.9 61.7l.4 .4M129.3 62.1h.1"/>
<path d="M129.3 63.8h.1M129.3 65.4h.1M129.3 62.1l-.8 .8M129.3 63.8l-.8 .8M129.3 65.4l-.4 .4M134 62.9h.1M134 64.6h.1M134 62.9l.8 .9M134 64.6l.8 .8M134.4 65.8h.1M134.4 61.7l.4 .4M134.8 62.1h.1"/>
<path d="M134.8 63.8h.1M134.8 65.4h.1M134.8 62.1l-.8 .8M134.8 63.8l-.8 .8M134.8 65.4l-.4 .4M139.5 62.9h.1M139.5 64.6h.1M139.5 62.9l.8 .9M139.5 64.6l.8 .8M139.9 65.8h.1M139.9 61.7l.4 .4M140.3 62.1h.1"/>
<path d="M140.3 63.8h.1M140.3 65.4h.1M140.3 62.1l-.8 .8M140.3 63.8l-.8 .8M140.3 65.4l-.4 .4M13.8 90.1h2.5M13.8 89.4h2.5M15.1 89.4h.1M15.1 90.1h.1M15.1 89.2v.2M15.1 90.1v.4M16.3 90.1h.1"/>
<path d="M16.3 89.4h.1M24.7 82.3h8.2v5.5h-8.2zM41.1 90.5h.1M41.1 90.5l.4 .4M41.5 90.9h.1M42.4 90.1h.1M42.4 90.1l.8 .8M42.4 90.1l-.9 .8M43.2 90.9h.1M44 90.1h.1M44 90.1l.8 .8M44 90.1l-.8 .8"/>
<path d="M44.8 90.9h.1M45.3 90.5l-.5 .4M53 100h.1M53 100l.9 .8M53.5 98.7l.4 .4M53.9 99.1h.1M53.9 99.1l-.9 .9M56.2 83.7h.1M56.2 83.7l.4 .4M56.6 84.1h.1M57.4 83.2h.1M57.4 83.2l.9 .9"/>
<path d="M57.4 83.2l-.8 .9M58.3 84.1h.1M59.1 83.2h.1M59.1 83.2l.8 .9M59.1 83.2l-.8 .9M59.9 84.1h.1M60.3 83.7l-.4 .4M71.3 98.7v1.4M28.8 117.9a.66 .66 0 0 1 .6-.6 .66 .66 0 0 1 .7 .6M30.1 117.9a.68 .68 0 0 1 .7-.6 .68 .68 0 0 1 .7 .6M31.5 117.9a.66 .66 0 0 1 .7-.6 .66 .66 0 0 1 .7 .6M32.9 117.9a.68 .68 0 0 1 .7-.6 .68 .68 0 0 1 .6 .6"/>
<path d="M53 101.6h.1M53 101.6l.9 .8M53.5 102.9h.1M53.9 100.8h.1M53.9 102.4h.1M53.9 100.8l-.9 .8M53.9 102.4l-.4 .5M57.6 101h2.5M57.6 100.4h2.5M58.8 100.4h.1M58.8 101h.1M58.8 100.1v.3"/>
<path d="M58.8 101v.5M60.1 101h.1M60.1 100.4h.1M61.8 101h2.5M61.8 100.4h2.5M63.1 100.4h.1M63.1 101h.1M63.1 100.1v.3M63.1 101v.5M64.3 101h.1M64.3 100.4h.1M66 101h2.4"/>
<path d="M66 100.4h2.4M67.2 100.4h.1M67.2 101h.1M67.2 100.1v.3M67.2 101v.5M68.4 101h.1M68.4 100.4h.1M69.9 100.1h2.8M71.3 101.5h.1M71.3 100.1h.1M71.3 100.7a2.14 2.14 0 0 1 1.3 .4M71.3 100.7a2.15 2.15 0 0 0-1.3 .4"/>
<path d="M71.3 100.7v.8M72.7 100.1h.1M17.9 136.7h2.5M17.9 136.1h2.5M19.2 136.1h.1M19.2 136.7h.1M19.2 135.8v.3M19.2 136.7v.5M20.4 136.7h.1M20.4 136.1h.1M22.1 136.7h2.5M22.1 136.1h2.5"/>
<path d="M23.3 136.1h.1M23.3 136.7h.1M23.3 135.8v.3M23.3 136.7v.5M24.6 136.7h.1M24.6 136.1h.1M26.2 136.9h2.5M26.2 136.2h2.5M27.4 136.2h.1M27.4 136.9h.1M27.4 135.9v.3M27.4 136.9v.4"/>
<path d="M28.7 136.9h.1M28.7 136.2h.1M30.1 135.8h2.8M31.5 137.2h.1M31.5 135.8h.1M31.5 136.3a2.18 2.18 0 0 1 1.4 .5M31.5 136.3a2.19 2.19 0 0 0-1.3 .5M31.5 134.4v1.4M31.5 136.3v.9M32.9 135.8h.1M105.7 128.5h2.5M105.7 127.8h2.5"/>
<path d="M107 127.8h.1M107 128.5h.1M107 127.6v.2M107 128.5v.4M108.2 128.5h.1M108.2 127.8h.1M112.1 127.4h.1M112.1 129h.1M112.1 127.4l.8 .8M112.1 129l.8 .9M112.4 130.3h.1M112.4 126.2l.5 .4"/>
<path d="M112.9 126.6h.1M112.9 128.2h.1M112.9 129.9h.1M112.9 126.6l-.8 .8M112.9 128.2l-.8 .8M112.9 129.9l-.5 .4M117.5 127.4h.1M117.5 129h.1M117.5 127.4l.9 .8M117.5 129l.9 .9M117.9 130.3h.1M117.9 126.2l.5 .4"/>
<path d="M118.4 126.6h.1M118.4 128.2h.1M118.4 129.9h.1M118.4 126.6l-.9 .8M118.4 128.2l-.9 .8M118.4 129.9l-.5 .4M141.3 130.3h8.2v24.7h-8.2z"/>
</g>
<path d="M124.4 25.3h.1M124.4 24.3l1 1M125.1 24.3l-.7 1M125.4 25.3h.1M136.7 25.3h.1M136.7 24.3l1.1 1M137.8 25.3h.1M137.8 24.3l-1.1 1M136.7 154.1h.1M136.7 153l1.1 1.1M137.8 154.1h.1M137.8 153l-1.1 1.1" fill="none" stroke="#804000" stroke-width=".14"/>
<g font-size="1.2" fill="#f00">
<text x="44.1" y="8.9">MII_TXD0</text>
<text x="44.1" y="10.3">MII_TXD1</text>
<text x="44.1" y="11.6">MII_TXD2</text>
<text x="71.5" y="8.9">MII_TXD0n</text>
<text x="71.5" y="10.3">MII_TXD1n</text>
<text x="71.5" y="11.6">MII_TXD2n</text>
<text x="104.5" y="11.6">MII_RXD0</text>
<text x="104.5" y="10.3">MII_COL</text>
<text x="104.5" y="8.9">MII_RX_ER</text>
<text x="138.8" y="11.6">MII_RXD0n</text>
<text x="138.8" y="10.3">MII_COLn</text>
<text x="138.8" y="8.9">MII_RX_ERn</text>
<text x="44.1" y="13">MII_TXD3</text>
<text x="71.5" y="13">MII_TXD3n</text>
<text x="104.5" y="13">MII_RXD1</text>
<text x="138.8" y="13">MII_RXD1n</text>
<text x="45.5" y="21.3">MII_RXD2</text>
<text x="45.5" y="22.6">MII_RXD3</text>
<text x="71.5" y="21.3">MII_RXD2n</text>
<text x="71.5" y="22.6">MII_RXD3n</text>
<text x="104.5" y="21.3">MII_RX_DV/RMII_CRSDV</text>
<text x="104.5" y="22.6">MII_CRS</text>
<text x="104.5" y="19.9">MII_RX_CLK/RMII_REF_CLK</text>
<text x="138.8" y="19.9">MII_RX_CLK/RMII_REF_CLKn</text>
<text x="138.8" y="21.3">MII_RX_DV/RMII_CRSDVn</text>
<text x="138.8" y="22.6">MII_CRSn</text>
<text x="45.5" y="25.4">MII_TX_EN</text>
<text x="45.5" y="24">MII_TX_CLK</text>
<text x="71.5" y="25.4">MII_TX_ENn</text>
<text x="71.5" y="24">MII_TX_CLKn</text>
<text x="55.1" y="48.7">MII_TX_CLKn</text>
<text x="55.1" y="50">MII_TX_ENn</text>
<text x="55.1" y="51.4">MII_TXD0n</text>
<text x="55.1" y="52.8">MII_TXD1n</text>
<text x="142.9" y="50.5">TD+</text>
<text x="142.9" y="51.9">TD-</text>
<text x="142.9" y="53.2">RD+</text>
<text x="55.1" y="54.2">MII_TXD2n</text>
<text x="55.1" y="55.5">MII_TXD3n</text>
<text x="55.1" y="59.6">MII_RXD0n</text>
<text x="142.9" y="54.6">RD-</text>
<text x="55.1" y="61">MII_RXD1n</text>
<text x="55.1" y="63.8">MII_RXD3n</text>
<text x="55.1" y="62.4">MII_RXD2n</text>
<text x="55.1" y="65.2">MII_RX_ERn</text>
<text x="55.1" y="66.5">MII_RX_DV/RMII_CRSDVn</text>
<text x="55.1" y="67.9">MII_RX_CLK/RMII_REF_CLKn</text>
<text x="55.1" y="70.6">MII_COLn</text>
<text x="55.1" y="72">MII_CRSn</text>
<text x="55.1" y="74.8">MII_MDC</text>
<text x="55.1" y="76.1">MII_MDIO</text>
<text x="142.9" y="73.8">LED1-</text>
<text x="142.9" y="76.5">LED2-</text>
<text x="55.1" y="80.2">MII_RST</text>
<text x="55.1" y="81.6">MII_PWR</text>
<text x="22.2" y="89.8">MII_MCO</text>
<text x="168.7" y="123.7">[1]</text>
<text x="168.7" y="125.1">[1]</text>
<text x="174.6" y="123.7">MII_CRS</text>
<text x="174.6" y="125.1">MII_MDIO</text>
<text x="184.9" y="123.9">IN</text>
<text x="184.9" y="125.3">IN</text>
<text x="189.5" y="122.8">MII_CRS</text>
<text x="189.5" y="124.1">MII_MDIO</text>
<text x="189.5" y="125.5">MII_COL</text>
<text x="168.7" y="126.5">[1]</text>
<text x="168.7" y="127.8">[1]</text>
<text x="168.7" y="129.2">[1]</text>
<text x="168.7" y="130.6">[1]</text>
<text x="168.7" y="132">[1]</text>
<text x="174.6" y="126.5">MII_COL</text>
<text x="174.6" y="127.8">MII_MCO</text>
<text x="174.6" y="129.2">MII_TXD0</text>
<text x="174.6" y="130.6">MII_TXD1</text>
<text x="174.6" y="132">MII_TXD2</text>
<text x="184.9" y="126.6">IN</text>
<text x="184.9" y="128">IN</text>
<text x="184.9" y="129.4">IN</text>
<text x="184.9" y="130.7">IN</text>
<text x="189.5" y="128.2">MII_TXD0</text>
<text x="189.5" y="129.6">MII_TXD1</text>
<text x="189.5" y="131">MII_TXD2</text>
<text x="189.5" y="126.9">MII_MCO</text>
<text x="130.5" y="132.8">TD+</text>
<text x="130.5" y="135.5">TD-</text>
<text x="168.7" y="133.3">[1]</text>
<text x="168.7" y="134.7">[1]</text>
<text x="168.7" y="136.1">[1]</text>
<text x="168.7" y="137.5">[1]</text>
<text x="174.6" y="133.3">MII_TXD3</text>
<text x="174.6" y="134.7">MII_MDC</text>
<text x="174.6" y="136.1">MII_RST</text>
<text x="174.6" y="137.5">MII_RX_ER</text>
<text x="184.9" y="132.1">IN</text>
<text x="184.9" y="133.5">IN</text>
<text x="184.9" y="134.9">IN</text>
<text x="184.9" y="136.2">IN</text>
<text x="184.9" y="137.6">IN</text>
<text x="189.5" y="137.8">MII_TX_CLK</text>
<text x="189.5" y="132.3">MII_TXD3</text>
<text x="189.5" y="133.7">MII_MDC</text>
<text x="189.5" y="135.1">MII_RST</text>
<text x="189.5" y="136.5">MII_RX_ER</text>
<text x="130.5" y="139.6">RD+</text>
<text x="130.5" y="142.4">RD-</text>
<text x="161.8" y="141.6">[1]</text>
<text x="161.8" y="143">[1]</text>
<text x="166.4" y="141.6">MII_RX_CLK/RMII_REF_CLK</text>
<text x="166.4" y="143">MII_RX_DV/RMII_CRSDV</text>
<text x="168.7" y="138.9">[1]</text>
<text x="168.7" y="140.2">[1]</text>
<text x="174.6" y="138.9">MII_TX_CLK</text>
<text x="174.6" y="140.2">MII_TX_EN</text>
<text x="184.9" y="139">IN</text>
<text x="184.9" y="141.7">IN</text>
<text x="184.9" y="140.3">IN</text>
<text x="184.9" y="143.1">IN</text>
<text x="189.5" y="140.6">MII_RX_CLK/RMII_REF_CLK</text>
<text x="189.5" y="139.2">MII_TX_EN</text>
<text x="189.5" y="141.9">MII_RX_DV/RMII_CRSDV</text>
<text x="130.5" y="146.5">LED1-</text>
<text x="130.5" y="149.2">LED2-</text>
<text x="168.7" y="147.1">[1]</text>
<text x="168.7" y="148.4">[1]</text>
<text x="168.7" y="149.8">[1]</text>
<text x="174.6" y="147.1">MII_RXD0</text>
<text x="174.6" y="148.4">MII_RXD1</text>
<text x="174.6" y="149.8">MII_RXD2</text>
<text x="184.7" y="147.2">OUT</text>
<text x="184.7" y="148.5">OUT</text>
<text x="184.7" y="149.9">OUT</text>
<text x="189.5" y="146">MII_RXD0</text>
<text x="189.5" y="147.4">MII_RXD1</text>
<text x="189.5" y="148.8">MII_RXD2</text>
<text x="168.7" y="151.2">[1]</text>
<text x="168.7" y="152.6">[1]</text>
<text x="174.6" y="151.2">MII_RXD3</text>
<text x="174.6" y="152.6">MII_PWR</text>
<text x="184.7" y="151.3">OUT</text>
<text x="184.7" y="152.7">OUT</text>
<text x="189.5" y="151.6">MII_PWR</text>
<text x="189.5" y="150.2">MII_RXD3</text>
</g>
<g font-size="1.2">
<text x="58.7" y="9.4">1</text>
<text x="58.7" y="10.7">3</text>
<text x="65.4" y="9.3">2</text>
<text x="65.4" y="10.7">4</text>
<text x="127.2" y="9.4">1</text>
<text x="127.2" y="10.7">3</text>
<text x="134" y="9.3">2</text>
<text x="134" y="10.7">4</text>
<text x="58.7" y="13.4">7</text>
<text x="58.7" y="12">5</text>
<text x="65.4" y="13.4">8</text>
<text x="65.4" y="12">6</text>
<text x="127.2" y="13.4">7</text>
<text x="127.2" y="12">5</text>
<text x="134" y="13.4">8</text>
<text x="134" y="12">6</text>
<text x="58.7" y="21.7">1</text>
<text x="58.7" y="23">3</text>
<text x="65.4" y="21.6">2</text>
<text x="65.4" y="23">4</text>
<text x="127.2" y="20.3">1</text>
<text x="127.2" y="21.6">3</text>
<text x="127.2" y="23">5</text>
<text x="134" y="20.3">2</text>
<text x="134" y="21.6">4</text>
<text x="134" y="23">6</text>
<text x="58.7" y="25.7">7</text>
<text x="58.7" y="24.4">5</text>
<text x="65.4" y="25.7">8</text>
<text x="65.4" y="24.4">6</text>
<text x="127.2" y="24.4">7</text>
<text x="134" y="24.4">8</text>
<text x="114.9" y="36.5">LAN_3V3</text>
<text x="137.2" y="38">TD+\TD-共</text>
<text x="137.2" y="36.7">差号 对 TD+/TD-/RD+</text>
<text x="137.4" y="36.7">分</text>
<text x="137.7" y="36.7">信</text>
<text x="143.7" y="38">用</text>
<text x="144.1" y="38">一 个 0.1uf,RD+\RD-共 用 一</text>
<text x="151" y="36.7">/</text>
<text x="151.1" y="36.7">RD -</text>
<text x="163.3" y="38">个 uf</text>
<text x="163.7" y="38">0.1</text>
<text x="77.9" y="49.1">1</text>
<text x="77.9" y="50.4">2</text>
<text x="77.9" y="51.8">3</text>
<text x="77.9" y="53.2">4</text>
<text x="109.3" y="53.2">14</text>
<text x="109.3" y="51.8">16</text>
<text x="109.3" y="50.4">17</text>
<text x="151.8" y="50.5">GNDC</text>
<text x="77.9" y="54.6">5</text>
<text x="77.9" y="55.9">6</text>
<text x="109.3" y="58.7">10</text>
<text x="109.3" y="57.3">11</text>
<text x="109.3" y="55.9">12</text>
<text x="109.3" y="54.6">13</text>
<text x="114.9" y="55.7">LAN_3V3</text>
<text x="77.2" y="65.5">41</text>
<text x="77.2" y="60">43</text>
<text x="77.2" y="61.4">44</text>
<text x="77.2" y="62.8">45</text>
<text x="77.2" y="64.1">46</text>
<text x="109.3" y="61.4">8</text>
<text x="109.3" y="60">9</text>
<text x="77.2" y="68.3">38</text>
<text x="77.2" y="66.9">39</text>
<text x="77.2" y="71">42</text>
<text x="109.3" y="69.6">20</text>
<text x="109.3" y="68.3">21</text>
<text x="77.2" y="76.5">30</text>
<text x="77.2" y="75.1">31</text>
<text x="77.2" y="72.4">40</text>
<text x="109.3" y="76.5">26</text>
<text x="109.3" y="75.1">27</text>
<text x="109.3" y="73.7">28</text>
<text x="23" y="83.4">1</text>
<text x="33.9" y="83.4">2</text>
<text x="37.8" y="78.5">LAN_3V3</text>
<text x="41.1" y="84">GNDC</text>
<text x="77.2" y="80.6">29</text>
<text x="77.9" y="82">7</text>
<text x="109.3" y="80.6">22</text>
<text x="109.3" y="83.4">32</text>
<text x="109.3" y="82">48</text>
<text x="119.3" y="81.2">LAN_3V3</text>
<text x="4.9" y="86.7">LAN_3V3</text>
<text x="23" y="86.1">4</text>
<text x="33.9" y="86.1">3</text>
<text x="77.2" y="87.5">25</text>
<text x="77.2" y="84.7">33</text>
<text x="77.2" y="86.1">34</text>
<text x="109.3" y="88.9">15</text>
<text x="109.3" y="87.5">19</text>
<text x="120.7" y="88.1">GNDC</text>
<text x="77.2" y="93">18</text>
<text x="77.2" y="94.3">23</text>
<text x="77.2" y="90.2">24</text>
<text x="77.2" y="91.6">37</text>
<text x="109.3" y="93">35</text>
<text x="109.3" y="91.6">36</text>
<text x="109.3" y="90.2">47</text>
<text x="13.2" y="98.5">GNDC</text>
<text x="51.7" y="112.2">GNDC</text>
<text x="57.6" y="109.3">10uF\0.1uF放于 PFBOU旁</text>
<text x="57.6" y="110.7">0.1uF置</text>
<text x="62.1" y="110.7">于 PFBIN1\</text>
<text x="66.8" y="109.3">置</text>
<text x="69" y="110.7">2旁</text>
<text x="72.9" y="109.3">T</text>
<text x="16.3" y="118.3">+3V3</text>
<text x="45.3" y="118.3">LAN_3V3</text>
<text x="104" y="118.8">LAN_3V3</text>
<text x="146.3" y="118.8">GNDC</text>
<text x="16.2" y="127">LAN_3V3</text>
<text x="146.4" y="129.3" transform="rotate(-90 146.4 129.3)">14</text>
<text x="147.8" y="129.3" transform="rotate(-90 147.8 129.3)">13</text>
<text x="105.2" y="135.6">GNDC</text>
<text x="139.6" y="132.7">1</text>
<text x="139.6" y="135.5">2</text>
<text x="139.6" y="134.1">4</text>
<text x="139.6" y="139.6">3</text>
<text x="139.6" y="141">5</text>
<text x="139.6" y="142.3">6</text>
<text x="17.4" y="147.9">GNDC</text>
<text x="138.9" y="146.4">10</text>
<text x="138.9" y="149.2">11</text>
<text x="138.9" y="147.8">12</text>
<text x="139.6" y="145.1">9</text>
<text x="139.6" y="153.3">7</text>
<text x="139.6" y="151.9">8</text>
<text x="132.6" y="158.9">GNDC</text>
<text x="226.3" y="198.6">Title</text>
<text x="226.3" y="202.7">Size</text>
<text x="231.8" y="200">&lt;Title&gt;</text>
<text x="231.8" y="202.7">Document Number</text>
<text x="271.6" y="202.7">Rev</text>
<text x="226.3" y="206.9">Date:</text>
<text x="227.6" y="204.1">C</text>
<text x="231.8" y="204.1">&lt;Doc&gt;</text>
<text x="233.4" y="206.9">Tuesday, September 28, 2021</text>
<text x="253.7" y="206.9">Sheet</text>
<text x="260.6" y="206.9">3</text>
<text x="264.7" y="206.9">of</text>
<text x="268.8" y="206.9">6</text>
<text x="272.9" y="204.1">&lt;RevCode&gt;</text>
</g>
<g font-size="1.2" fill="#000080">
<text x="60.3" y="8">RP1</text>
<text x="128.9" y="8">RP2</text>
<text x="60.3" y="16.2">22R</text>
<text x="128.9" y="16.2">22R</text>
<text x="60.3" y="20.3">RP3</text>
<text x="128.9" y="19">RP4</text>
<text x="60.3" y="28.6">22R</text>
<text x="128.9" y="27.2">22R</text>
<text x="117.9" y="42.3">R32</text>
<text x="117.9" y="47.8">49.9R 1%</text>
<text x="124.8" y="42.3">R33</text>
<text x="124.8" y="47.8">49.9R 1%</text>
<text x="131.6" y="42.3">R34</text>
<text x="131.6" y="47.8">49.9R 1%</text>
<text x="138.5" y="42.3">R35</text>
<text x="138.5" y="47.8">49.9R 1%</text>
<text x="146.7" y="42.3">C30</text>
<text x="146.7" y="45">0.1uF</text>
<text x="153.6" y="42.3">C31</text>
<text x="153.6" y="45">0.1uF</text>
<text x="117.9" y="61.5">R36</text>
<text x="123.4" y="61.5">R37</text>
<text x="128.9" y="61.5">R38</text>
<text x="134.4" y="61.5">R39</text>
<text x="139.9" y="61.5">R40</text>
<text x="117.9" y="67">2K2</text>
<text x="123.4" y="67">2K2</text>
<text x="128.9" y="67">2K2</text>
<text x="134.4" y="67">2K2</text>
<text x="139.9" y="67">2K2</text>
<text x="54.9" y="77.9">R41</text>
<text x="60.3" y="77.9">1K5</text>
<text x="54.9" y="83.4">R42</text>
<text x="60.3" y="83.4">1K5</text>
<text x="15.1" y="88.9">C32</text>
<text x="24.7" y="89">Y3</text>
<text x="27.4" y="88.9">50M/NC</text>
<text x="15.1" y="91.7">0.1uF/NC</text>
<text x="38.4" y="90.3">R43</text>
<text x="45.3" y="90.3">0R</text>
<text x="53.5" y="98.5">R44</text>
<text x="58.8" y="99.9">C33</text>
<text x="63.1" y="99.9">C34</text>
<text x="67.2" y="99.9">C35</text>
<text x="71.3" y="98.5">E2</text>
<text x="79.5" y="100.6">DP83848C</text>
<text x="79.5" y="98.5">U4</text>
<text x="53.5" y="104">4.87K</text>
<text x="58.8" y="102.6">0.1uF</text>
<text x="63.1" y="102.6">0.1uF</text>
<text x="67.2" y="102.6">0.1uF</text>
<text x="71.3" y="102.6">10uF/16V</text>
<text x="27.4" y="117.7">L2</text>
<text x="34.3" y="117.7">2.2uH</text>
<text x="112.4" y="125.9">R45</text>
<text x="117.9" y="125.9">R46</text>
<text x="107" y="127.3">C36</text>
<text x="107" y="130">0.1uF</text>
<text x="112.4" y="131.4">330R</text>
<text x="117.9" y="131.4">330R</text>
<text x="141.3" y="130">X1</text>
<text x="19.2" y="135.6">C37</text>
<text x="23.3" y="135.6">C38</text>
<text x="27.4" y="135.7">C39</text>
<text x="31.5" y="134.2">E3</text>
<text x="19.2" y="138.3">0.1uF</text>
<text x="23.3" y="138.3">0.1uF</text>
<text x="27.4" y="138.4">0.1uF</text>
<text x="31.5" y="138.3">10uF/16V</text>
<text x="141.3" y="156.1">HY911105</text>
</g>
<g font-size="1.2" fill="#004080">
<text x="80.2" y="50">TX_CLK</text>
<text x="80.2" y="51.3">TX_EN</text>
<text x="80.2" y="52.7">TXD_0</text>
<text x="105.2" y="51.3">TD+</text>
<text x="105.5" y="52.7">TD-</text>
<text x="80.2" y="54.1">TXD_1</text>
<text x="80.2" y="55.5">TXD_2</text>
<text x="80.2" y="56.8">TXD_3/SNI_MODE</text>
<text x="103.7" y="58.2">TRST#</text>
<text x="105.1" y="59.6">TMS</text>
<text x="105.2" y="54.1">RD+</text>
<text x="105.4" y="55.5">RD-</text>
<text x="105.7" y="56.8">TDI</text>
<text x="80.2" y="60.9">RXD_0/PHYAD1</text>
<text x="80.2" y="62.3">RXD_1/PHYAD2</text>
<text x="80.2" y="63.7">RXD_2/PHYAD3</text>
<text x="80.2" y="65">RXD_3/PHYAD4</text>
<text x="105" y="60.9">TDO</text>
<text x="105.2" y="62.3">TCK</text>
<text x="80.2" y="69.2">RX_CLK</text>
<text x="80.2" y="67.8">RX_DV/MII_MODE</text>
<text x="80.2" y="66.4">RX_ER/MDIX_EN</text>
<text x="80.2" y="71.9">COL/PHYAD0</text>
<text x="100.3" y="70.5">RESERVED2</text>
<text x="100.3" y="69.2">RESERVED1</text>
<text x="80.2" y="77.4">MDIO</text>
<text x="80.2" y="76">MDC</text>
<text x="80.2" y="73.3">CRS/CRS_DV/LED_CFG</text>
<text x="94.8" y="77.4">LED_ACT/COL/AN_EN</text>
<text x="97.8" y="76">LED_SPEED/AN1</text>
<text x="99.2" y="74.6">LED_LINK/AN0</text>
<text x="80.2" y="82.9">PWR_DOWN/INT</text>
<text x="80.2" y="81.5">RESET_N</text>
<text x="101.1" y="82.9">IOVDD33_1</text>
<text x="102.9" y="81.5">AVDD33</text>
<text x="25.4" y="84.2">EN</text>
<text x="25.4" y="87">VCC</text>
<text x="29.5" y="84.2">GND</text>
<text x="29.5" y="87">OSC</text>
<text x="80.2" y="88.3">25MHz_OUT</text>
<text x="80.2" y="85.6">X2</text>
<text x="80.2" y="87">X1</text>
<text x="101.1" y="84.2">IOVDD33_2</text>
<text x="103.4" y="89.7">AGND2</text>
<text x="103.4" y="88.3">AGND1</text>
<text x="80.2" y="93.9">PFBIN1</text>
<text x="80.2" y="95.2">PFBOUT</text>
<text x="80.2" y="91.1">RBIAS</text>
<text x="80.2" y="92.5">PFBIN2</text>
<text x="103" y="93.9">IOGND2</text>
<text x="103" y="91.1">IOGND1</text>
<text x="104" y="92.5">DGND</text>
<text x="141.9" y="133.6">TD+</text>
<text x="141.9" y="136.4">TD-</text>
<text x="141.9" y="135">TD-CT</text>
<text x="147.3" y="132.5" transform="rotate(-90 147.3 132.5)">S1</text>
<text x="148.7" y="132.5" transform="rotate(-90 148.7 132.5)">S0</text>
<text x="141.9" y="140.5">RD+</text>
<text x="141.9" y="141.9">RD-CT</text>
<text x="141.9" y="143.2">RD-</text>
<text x="141.9" y="146">LED1+</text>
<text x="141.9" y="147.3">LED1-</text>
<text x="141.9" y="148.7">LED2+</text>
<text x="141.9" y="154.2">NC</text>
<text x="141.9" y="152.8">GND</text>
<text x="141.9" y="150.1">LED2-</text>
</g>
<g font-size="1.1" fill="#00f">
<text x="71.7" y="99.9">+</text>
<text x="32" y="135.5">+</text>
</g>
<g font-size="1">
<text x="28.8" y="1">5</text>
<text x="83.7" y="1">4</text>
<text x="138.5" y="1">3</text>
<text x="193.4" y="1">2</text>
<text x="248.3" y="1">1</text>
<text x=".3" y="27.9">D</text>
<text x="276" y="27.9">D</text>
<text x=".3" y="79.4">C</text>
<text x="276" y="79.4">C</text>
<text x=".3" y="130.8">B</text>
<text x="276" y="130.8">B</text>
<text x=".3" y="182.2">A</text>
<text x="276" y="182.2">A</text>
<text x="28.8" y="208.1">5</text>
<text x="83.7" y="208.1">4</text>
<text x="138.5" y="208.1">3</text>
<text x="193.4" y="208.1">2</text>
<text x="248.3" y="208.1">1</text>
</g>
</svg>
